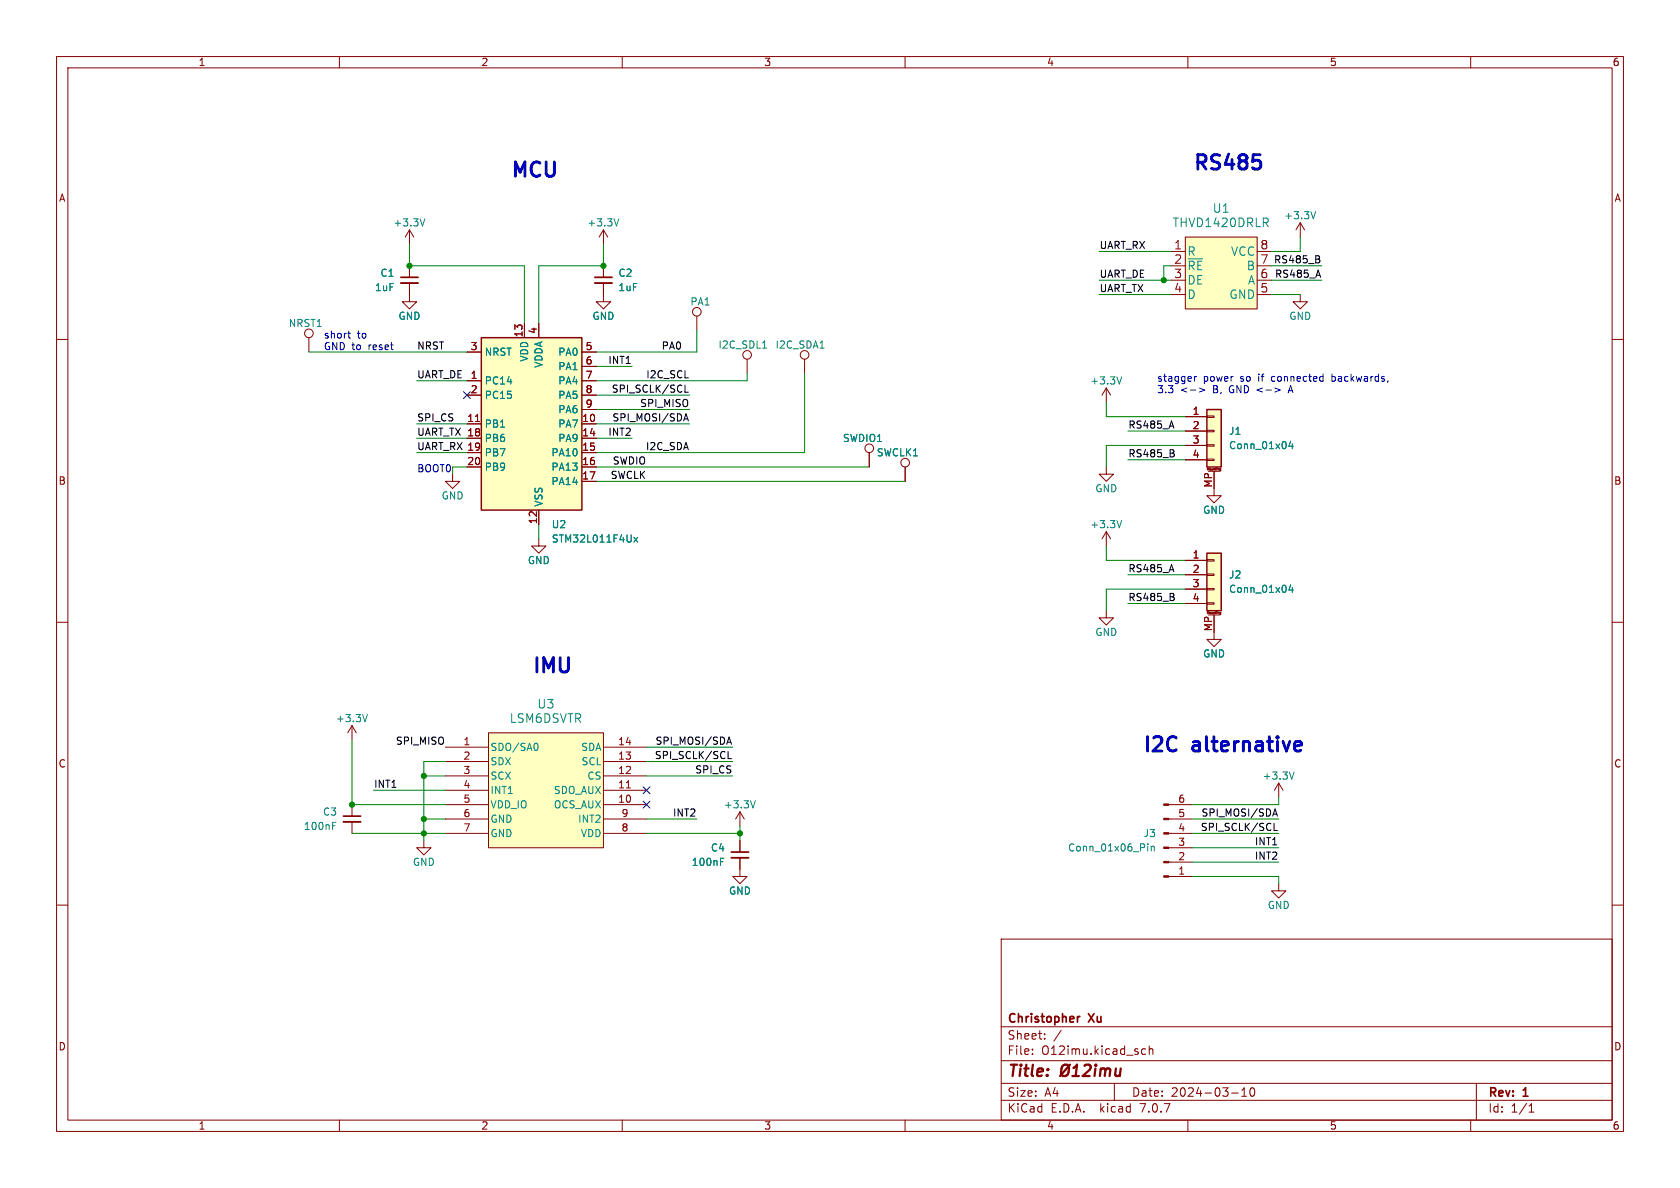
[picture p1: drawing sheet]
<svg xmlns="http://www.w3.org/2000/svg" width="297mm" height="210mm" viewBox="0 0 297 210" stroke-linecap="round" stroke-linejoin="round" font-family="sans-serif">
<g fill="none" stroke="#840000" stroke-width=".18">
<path d="M10 10h277v190h-277zM12 12h273v186h-273zM60 10v2M110 10v2M160 10v2M210 10v2M260 10v2M229.9 39.4l-.8 1.2M229.9 39.4v2.5M229.9 39.4l.7 1.2M10 60h2M54.6 59.7v2.5"/>
<path d="M72.4 50v3.3h-1.3l1.3 1.3 1.3-1.3h-1.3M72.4 40.6l.8 1.3M72.4 40.6v2.6M72.4 47v2M72.4 40.6l-.8 1.3M92.7 57.2v2.5M95.2 57.2v2.5M106.7 50v3.3h-1.3l1.3 1.3 1.2-1.3h-1.2M106.7 40.6v2.6M106.7 47v2M106.7 40.6l.7 1.3M106.7 40.6l-.8 1.3"/>
<path d="M123.2 55.9v2.5M207 44.5h2.5M207 47h2.5M207 49.5h2.5M207 52.1h2.5M209.5 41.9h12.7v12.7h-12.7zM222.2 44.5h2.6M222.2 47h2.6M222.2 49.5h2.6M222.2 52.1h2.6M229.9 52.1v1.2h1.2l-1.2 1.3-1.3-1.3h1.3M285 60h2"/>
<path d="M82.5 67.3h2.6M82.5 74.9h2.6M82.5 77.5h2.6M82.5 69.9h2.6M82.5 62.2h2.6M84.1 74.5h.7M102.9 67.3h2.5M102.9 74.9h2.5M102.9 77.5h2.5M102.9 69.9h2.5M102.9 62.2h2.5M102.9 64.8h2.5"/>
<path d="M102.9 72.4h2.5M132.1 63.5v2.5M142.2 63.5v2.5M195.6 68.6l-.8 1.3M195.6 68.6v2.5M195.6 68.6l.7 1.3M209.5 73.7h3.9M209.5 76.2h3.9M209.5 78.7h3.9M213.4 78.6h1.2v.3h-1.2zM213.4 76.1h1.2v.2h-1.2zM213.4 73.5h1.2v.3h-1.2z"/>
<path d="M80 83.8v1.3h-1.3l1.3 1.3 1.3-1.3h-1.3M82.5 80h2.6M82.5 82.6h2.6M95.2 95.3v1.2h-1.2l1.2 1.3 1.3-1.3h-1.3M95.2 90.2v2.5M102.9 80h2.5M102.9 82.6h2.5M102.9 85.1h2.5M153.7 80v2.6M160 82.6v2.5M195.6 82.6v1.2h1.2l-1.2 1.3-1.3-1.3h1.3M195.6 94v2.5"/>
<path d="M195.6 94l-.8 1.3M195.6 94l.7 1.3M209.5 81.3h3.9M209.5 99.1h3.9M213.4 81.2h1.2v.2h-1.2zM213.4 98.9h1.2v.3h-1.2zM213.4 83.1v-.4l.2 .3 .1-.3v.4M213.6 83.3h2M214.6 83.3v4.3h1.3l-1.3 1.3-1.2-1.3h1.2M214.9 82.7v.3M215.1 82.7h.1M215.1 82.7v.1"/>
<path d="M215.6 83l.1 .1M215.7 83.1h.1M215.8 82.8v.4h-.1M215.8 82.9h-.1l-.1 .1M10 110h2M195.6 108v1.2h1.2l-1.2 1.3-1.3-1.3h1.3M209.5 101.6h3.9M209.5 104.1h3.9M209.5 106.7h3.9M213.4 106.6h1.2v.2h-1.2zM213.4 104h1.2v.3h-1.2zM213.4 101.5h1.2v.2h-1.2z"/>
<path d="M213.4 108.5v-.4l.2 .3 .1-.3v.4M213.6 108.7h2M214.6 108.7v4.3h1.3l-1.3 1.3-1.2-1.3h1.2M214.9 108.1v.3M215.1 108.2h.1M215.1 108.1v.1M215.8 108.2v.4h-.1M215.8 108.3h-.2l.1 .2h.1M285 110h2M62.2 128.3l.8 1.2M62.2 128.3v2.5M62.2 128.3l-.7 1.2"/>
<path d="M78.7 132.1h7.7M78.7 139.7h7.7M78.7 137.2h7.7M78.7 134.6h7.7M86.4 129.5h20.3v20.4h-20.3zM106.7 132.1h7.6M106.7 139.7h7.6M106.7 137.2h7.6M106.7 134.6h7.6M110.7 139.3h.8M226.1 138.4l.7 1.3M226.1 138.4v2.6"/>
<path d="M226.1 138.4l-.8 1.3M10 160h2M62.2 142.2v2.1M62.2 145.3v2M74.9 148.6v1.3h-1.2l1.2 1.2 1.3-1.2h-1.3M78.7 142.2h7.7M78.7 144.8h7.7M78.7 147.3h7.7M106.7 142.2h7.6M106.7 144.8h7.6M106.7 147.3h7.6M130.8 151.6v3.3h-1.3l1.3 1.3 1.3-1.3h-1.3"/>
<path d="M130.8 143.5v2.6M130.8 148.6v2M130.8 143.5l.8 1.3M130.8 143.5l-.8 1.3M206.6 142.2h4.2M206.6 144.8h4.2M206.6 147.3h4.2M206.6 149.9h4.2M206.6 152.4h4.2M206.6 154.9h4.2M226.1 156.2v1.3h-1.3l1.3 1.3 1.2-1.3h-1.2M285 160h2"/>
<path d="M177 166h108v32h-108zM60 198v2M110 198v2M160 198v2M177 194.5h108M177 191.5h108M177 187.5h108M177 181.5h108M182.5 186.3v.1M182.5 185.5v.1M184.7 183.6v.1M184.7 182.8v.1"/>
<path d="M187.6 182.1l-1.3 2M197 191.5v3M201.8 186.1l.3 .3 .4-.1M202.5 185.5l-.4-.1-.3 .3M203.2 185.5l.2-.1 .3 .1 .1 .9M203.2 184.9v1.5M210 198v2M217.7 193.2h1.2M219.5 193.8h.9M219.5 192.7l.5-.4v1.5M221.2 192.4l.1-.1a.81 .81 0 0 1 .6 .6 .81 .81 0 0 1-.3 .8l-.1 .1a.81 .81 0 0 1-.6-.6 .81 .81 0 0 1 .3-.8zM260 198v2"/>
<path d="M261 191.5v6.5M270.3 196.6h.9M270.3 195.5l.4-.4v1.5"/>
<circle cx="54.6" cy="58.9" r=".76"/>
<circle cx="123.2" cy="55.1" r=".76"/>
<circle cx="132.1" cy="62.7" r=".76"/>
<circle cx="142.2" cy="62.7" r=".76"/>
<circle cx="153.7" cy="79.2" r=".76"/>
<circle cx="160" cy="81.8" r=".76"/>
</g>
<g fill="none" stroke="#840000" stroke-width=".4">
<path d="M187.8 188.5a.69 .69 0 0 1 1.1 0 1.47 1.47 0 0 1-.6 1.7l-.5-.1a1.5 1.5 0 0 1 0-1.6zM189.2 188.2l-1.8 2M189.6 190.2h1.1M189.8 188.8l.6-.6-.2 2M191.7 188.4l.3-.2h.5a.45 .45 0 0 1 .3 .6l-.1 .3-1.3 1.1h1.2M193.7 188.9l-.2 1.3M193.7 188.2v.2M193.7 188.2l-.1 .1 .1 .1M193.7 188.2l.1 .1-.1 .1M194.6 189.1a.49 .49 0 0 1 .8 .1M194.6 188.9l-.2 1.3M195.4 189.2a.5 .5 0 0 1 .8-.2v1.2"/>
<path d="M195.4 189.2l-.1 1M197.3 188.9l-.1 1.2a.57 .57 0 0 0 .8-.1M198.1 188.9l-.1 1.3"/>
</g>
<path d="M70.9 49h3M105.2 49h3M60.7 144.3h3.1M129.3 150.6h3M190.9 179.7l-.3 .1-.1 .2" fill="none" stroke="#840000" stroke-width=".3"/>
<g fill="none" stroke="#008484" stroke-width=".18">
<path d="M75.1 38.7l-.4 1.2M109.4 38.7l-.4 1.2M223.7 39.3l.5 .8M224.1 38.7v.5M232.6 37.4l-.4 1.3M134.8 61.5h.7M145 61.5h.7M198.3 66.6l-.4 1.3M228.2 78l-.3 .9h.8M228.5 78.5v.8M112.1 95l.6 .8M112.7 95l-.6 .8"/>
<path d="M198.3 92l-.4 1.3M228.2 103.4l-.3 .9h.8M228.5 103.9v.8M65 126.3l-.5 1.3M94.8 131.4a.79 .79 0 0 1 0 1.3M228.8 136.5l-.4 1.2M58.8 146h.4M58.8 145.4h.6M127.4 152.3h.4M127.4 151.7h.6M133.5 141.5l-.4 1.3M202.9 149.2v.1"/>
<path d="M202.9 149.6v.8M203.5 149.6v.8M203.5 149.7l.2-.1 .3 .1 .1 .7"/>
</g>
<g fill="#ffffc2" stroke="#ffffc2" stroke-width=".18">
<path d="M209.5 41.9h12.7v12.7h-12.7z"/>
<path d="M213.4 72.4h2.5v10.2h-2.5z"/>
<path d="M85.1 59.7h17.8v30.5h-17.8z"/>
<path d="M86.4 129.5h20.3v20.4h-20.3z"/>
<path d="M213.4 97.8h2.5v10.2h-2.5z"/>
</g>
<path d="M70.9 50h3M105.2 50h3M60.7 145.3h3.1M129.3 151.6h3" fill="none" stroke="#840000" stroke-width=".33"/>
<path d="M85.1 59.7h17.8v30.5h-17.8zM213.4 72.4h2.5v10.2h-2.5zM213.4 97.8h2.5v10.2h-2.5z" fill="none" stroke="#840000" stroke-width=".25"/>
<g fill="#840000" stroke="#840000" stroke-width=".18">
<path d="M205.7 142.1h.9v.3h-.9z"/>
<path d="M205.7 144.7h.9v.2h-.9z"/>
<path d="M205.7 147.2h.9v.2h-.9z"/>
<path d="M205.7 149.7h.9v.3h-.9z"/>
<path d="M205.7 152.3h.9v.2h-.9z"/>
<path d="M205.7 154.8h.9v.3h-.9z"/>
</g>
<g fill="none" stroke="#000" stroke-width=".18">
<path d="M233.2 45.9l.1 .2-.1 .3M233.2 45.3v.4M120.9 74.4l.4-1.3 .4 1.3M121 74.1h.6M121.1 68.1v1.2h.6M207.5 79.6v.4M207.5 80.2l.1 .1-.1 .4M207.5 105.6l.1 .1-.1 .4M207.5 105v.4M128.5 131.6l.4-1.3 .4 1.3M128.6 131.2h.6M128.7 132.8v1.3h.6"/>
<path d="M225 144.3l.4-1.3 .4 1.3M225.1 143.9h.6M225.2 145.5v1.3h.6"/>
</g>
<path d="M221.6 27.4h1.2M222.6 28.4l.3 .4v.6l-.3 .4M229.7 131.1l.3 .1 .1 .5-1.2 .2M230 132.6l-.3 .2" fill="none" stroke="#0000c2" stroke-width=".51"/>
<path d="M61.5 58.9h.5M61.7 58.5v1.1l.3 .2M211.2 66.5v.9M211.5 66.5l-.3 .3M212 68.6l1 .4-1 .3M225.4 68.6l.9 .4-.9 .3M227.9 69.1h.6M228.2 68.2l-.5 1.2M235.5 66.1v1.3M235.5 67.3l.1 .1M235.6 66.5l-.1 .1" fill="none" stroke="#0000c2" stroke-width=".18"/>
<g fill="none" stroke="#008400" stroke-width=".18">
<path d="M72.4 43.2v3.8h20.3v10.2M106.7 43.2v3.8h-11.5v10.2M123.2 58.4v3.8h-17.8M194.3 49.5h12.7M194.3 52.1h12.7M194.3 44.5h12.7M207 47h-1.3v2.5M224.8 47h8.9M224.8 49.5h8.9M224.8 52.1h5.1M229.9 41.9v2.6h-5.1M54.6 62.2h27.9"/>
<path d="M73.7 67.3h8.8M73.7 77.5h8.8M73.7 74.9h8.8M105.4 77.5h6.4M105.4 64.8h6.4M105.4 74.9h16.5M105.4 69.9h16.5M105.4 72.4h16.5M132.1 66v1.3h-26.7M142.2 66v14h-36.8M195.6 71.1v2.6h13.9M199.4 76.2h10.1"/>
<path d="M209.5 78.7h-13.9v3.9M73.7 80h8.8M80 82.6h2.5M95.2 92.7v2.6M105.4 85.1h54.6M105.4 82.6h48.3M195.6 96.5v2.6h13.9M199.4 81.3h10.1M199.4 101.6h10.1M199.4 106.7h10.1M209.5 104.1h-13.9v3.9M62.2 130.8v11.4h16.5"/>
<path d="M66 139.7h12.7M74.9 137.2h3.8M78.7 134.6h-3.8v14M114.3 137.2h15.2M114.3 134.6h15.2M114.3 132.1h15.2M62.2 147.3h16.5M74.9 144.8h3.8M114.3 147.3h16.5M114.3 144.8h8.9M130.8 146.1v2.5M210.8 149.9h15.3"/>
<path d="M210.8 154.9h15.3v1.3M210.8 147.3h15.3M210.8 144.8h15.3M210.8 152.4h15.3M226.1 141v1.2h-15.3"/>
</g>
<path d="M81.9 69.2l1.3 1.3M83.2 69.2l-1.3 1.3M113.7 139.1l1.2 1.2M114.9 139.1l-1.2 1.2M113.7 141.6l1.2 1.2M114.9 141.6l-1.2 1.2" fill="none" stroke="#000084" stroke-width=".18"/>
<g fill="#008400" stroke="#008400" stroke-width=".18">
<circle cx="106.7" cy="47" r=".46"/>
<circle cx="72.4" cy="47" r=".46"/>
<circle cx="130.8" cy="147.3" r=".46"/>
<circle cx="74.9" cy="144.8" r=".46"/>
<circle cx="74.9" cy="147.3" r=".46"/>
<circle cx="74.9" cy="137.2" r=".46"/>
<circle cx="62.2" cy="142.2" r=".46"/>
<circle cx="205.7" cy="49.5" r=".46"/>
</g>
<g font-size="3.5" fill="#0000c2">
<text x="90.2" y="31.5">MCU</text>
<text x="210.8" y="30.2">RS485</text>
<text x="94" y="119.1">IMU</text>
<text x="201.9" y="133.1">I2C</text>
<text x="211" y="133.1">alternative</text>
</g>
<text font-size="2.8" fill="#840000" x="178" y="190.9">Title:</text>
<g font-size="2.1" fill="#008484">
<text x="207.2" y="40.4">THVD1420DRLR</text>
<text x="214.3" y="37.8">U1</text>
<text x="209.8" y="45.4">R</text>
<text x="209.8" y="48">~{RE}</text>
<text x="217.6" y="45.4">VCC</text>
<text x="220.3" y="48">B</text>
<text x="209.8" y="50.5">DE</text>
<text x="209.8" y="53">D</text>
<text x="217.3" y="53">GND</text>
<text x="220.6" y="50.5">A</text>
<text x="94.9" y="125.5">U3</text>
<text x="90" y="128">LSM6DSVTR</text>
</g>
<g font-size="2.1" fill="#840000">
<text x="207.5" y="44.2">1</text>
<text x="207.5" y="46.7">2</text>
<text x="222.7" y="46.7">7</text>
<text x="222.7" y="44.2">8</text>
<text x="207.5" y="49.3">3</text>
<text x="207.5" y="51.8">4</text>
<text x="222.7" y="51.8">5</text>
<text x="222.7" y="49.3">6</text>
<text x="178" y="184">Sheet:</text>
<text x="178" y="181.2">Christopher</text>
<text x="192.6" y="181.2">Xu</text>
<text x="178" y="186.7">File:</text>
<text x="184.1" y="186.7">O12imu.kicad_sch</text>
<text x="178" y="196.9">KiCad</text>
<text x="178" y="194.1">Size:</text>
<text x="184.7" y="194.1">A4</text>
<text x="185.7" y="196.9">E.D.A.</text>
<text x="194.6" y="196.9">kicad</text>
<text x="200" y="194.1">Date:</text>
<text x="201.8" y="196.9">7.0.7</text>
<text x="207" y="194.1">2024-03-10</text>
<text x="263" y="194.3">Rev:</text>
<text x="263" y="196.9">Id:</text>
<text x="267.1" y="196.9">1/1</text>
<text x="269.4" y="194.3">1</text>
</g>
<g font-size="1.8" fill="#840000">
<text x="35" y="11.9">1</text>
<text x="85" y="11.9">2</text>
<text x="135" y="11.9">3</text>
<text x="185" y="11.9">4</text>
<text x="235" y="11.9">5</text>
<text x="285" y="11.9">6</text>
<text x="10.3" y="35.9">A</text>
<text x="285.3" y="35.9">A</text>
<text x="92.5" y="59.7" transform="rotate(-90 92.5 59.7)">13</text>
<text x="95" y="59.1" transform="rotate(-90 95 59.1)">4</text>
<text x="83.1" y="62">3</text>
<text x="103.4" y="62">5</text>
<text x="103.4" y="64.5">6</text>
<text x="83.1" y="69.6">2</text>
<text x="83.1" y="67.1">1</text>
<text x="103.4" y="67.1">7</text>
<text x="103.4" y="69.6">8</text>
<text x="82.5" y="74.7">11</text>
<text x="82.5" y="77.2">18</text>
<text x="102.8" y="74.7">10</text>
<text x="102.8" y="77.2">14</text>
<text x="103.4" y="72.1">9</text>
<text x="210.7" y="73.4">1</text>
<text x="210.7" y="75.9">2</text>
<text x="82.5" y="82.3">20</text>
<text x="82.5" y="79.8">19</text>
<text x="102.8" y="79.8">15</text>
<text x="102.8" y="82.3">16</text>
<text x="210.7" y="78.5">3</text>
<text x="210.7" y="81">4</text>
<text x="10.3" y="85.9">B</text>
<text x="102.8" y="84.8">17</text>
<text x="214.4" y="86.3" transform="rotate(-90 214.4 86.3)">MP</text>
<text x="285.3" y="85.9">B</text>
<text x="95" y="92.8" transform="rotate(-90 95 92.8)">12</text>
<text x="210.7" y="98.8">1</text>
<text x="210.7" y="101.3">2</text>
<text x="210.7" y="103.9">3</text>
<text x="210.7" y="106.4">4</text>
<text x="214.4" y="111.7" transform="rotate(-90 214.4 111.7)">MP</text>
<text x="81.8" y="131.8">1</text>
<text x="109.2" y="131.8">14</text>
<text x="10.3" y="135.9">C</text>
<text x="81.8" y="134.4">2</text>
<text x="81.8" y="136.9">3</text>
<text x="109.2" y="136.9">12</text>
<text x="109.2" y="134.4">13</text>
<text x="285.3" y="135.9">C</text>
<text x="81.8" y="139.4">4</text>
<text x="81.8" y="142">5</text>
<text x="109.2" y="142">10</text>
<text x="109.2" y="139.4">11</text>
<text x="208.2" y="142">6</text>
<text x="81.8" y="144.5">6</text>
<text x="81.8" y="147.1">7</text>
<text x="109.8" y="147.1">8</text>
<text x="109.8" y="144.5">9</text>
<text x="208.2" y="149.6">3</text>
<text x="208.2" y="147.1">4</text>
<text x="208.2" y="144.5">5</text>
<text x="208.2" y="154.7">1</text>
<text x="208.2" y="152.1">2</text>
<text x="10.3" y="185.9">D</text>
<text x="285.3" y="185.9">D</text>
<text x="35" y="199.9">1</text>
<text x="85" y="199.9">2</text>
<text x="135" y="199.9">3</text>
<text x="185" y="199.9">4</text>
<text x="235" y="199.9">5</text>
<text x="285" y="199.9">6</text>
</g>
<g font-size="1.8" fill="#008484">
<text x="69.4" y="40.2">+3.3V</text>
<text x="103.7" y="40.2">+3.3V</text>
<text x="226.9" y="39">+3.3V</text>
<text x="66.2" y="51.7">1uF</text>
<text x="67.2" y="49.1">C1</text>
<text x="109.2" y="49.1">C2</text>
<text x="109.2" y="51.7">1uF</text>
<text x="51" y="58">NRST1</text>
<text x="70.4" y="56.7">GND</text>
<text x="104.6" y="56.7">GND</text>
<text x="121.9" y="54.2">PA1</text>
<text x="227.8" y="56.7">GND</text>
<text x="85.6" y="63.1">NRST</text>
<text x="93.6" y="64" transform="rotate(-90 93.6 64)">VDD</text>
<text x="96.1" y="65.1" transform="rotate(-90 96.1 65.1)">VDDA</text>
<text x="98.6" y="63.1">PA0</text>
<text x="98.6" y="65.6">PA1</text>
<text x="126.9" y="61.8">I2C_SDL1</text>
<text x="137" y="61.8">I2C_SDA1</text>
<text x="85.6" y="68.2">PC14</text>
<text x="85.6" y="70.7">PC15</text>
<text x="98.6" y="68.2">PA4</text>
<text x="98.6" y="70.7">PA5</text>
<text x="192.6" y="68.2">+3.3V</text>
<text x="85.6" y="75.8">PB1</text>
<text x="98.6" y="75.8">PA7</text>
<text x="98.6" y="73.3">PA6</text>
<text x="217.2" y="77.1">J1</text>
<text x="85.6" y="78.3">PB6</text>
<text x="85.6" y="80.9">PB7</text>
<text x="85.6" y="83.4">PB9</text>
<text x="97.4" y="80.9">PA10</text>
<text x="97.4" y="83.4">PA13</text>
<text x="98.6" y="78.3">PA9</text>
<text x="148.9" y="78.3">SWDIO1</text>
<text x="154.9" y="80.9">SWCLK1</text>
<text x="217.2" y="79.6">Conn_01x04</text>
<text x="78" y="88.5">GND</text>
<text x="96.1" y="89.7" transform="rotate(-90 96.1 89.7)">VSS</text>
<text x="97.4" y="86">PA14</text>
<text x="193.5" y="87.2">GND</text>
<text x="97.5" y="93.6">U2</text>
<text x="192.6" y="93.6">+3.3V</text>
<text x="212.6" y="91">GND</text>
<text x="93.2" y="99.9">GND</text>
<text x="97.5" y="96.1">STM32L011F4Ux</text>
<text x="217.2" y="102.5">J2</text>
<text x="217.2" y="105">Conn_01x04</text>
<text x="193.5" y="112.6">GND</text>
<text x="212.6" y="116.4">GND</text>
<text x="59.3" y="127.9">+3.3V</text>
<text x="86.6" y="132.9">SDO/SA0</text>
<text x="86.6" y="135.5">SDX</text>
<text x="102.7" y="132.9">SDA</text>
<text x="102.7" y="135.5">SCL</text>
<text x="86.6" y="138">SCX</text>
<text x="86.6" y="140.6">INT1</text>
<text x="86.6" y="143.1">VDD_IO</text>
<text x="97.8" y="143.1">OCS_AUX</text>
<text x="97.8" y="140.6">SDO_AUX</text>
<text x="103.7" y="138">CS</text>
<text x="127.9" y="143.1">+3.3V</text>
<text x="223.1" y="138">+3.3V</text>
<text x="53.6" y="146.9">100nF</text>
<text x="57" y="144.4">C3</text>
<text x="86.6" y="145.6">GND</text>
<text x="86.6" y="148.2">GND</text>
<text x="102.1" y="145.6">INT2</text>
<text x="102.6" y="148.2">VDD</text>
<text x="202.1" y="148.2">J3</text>
<text x="72.9" y="153.3">GND</text>
<text x="122.2" y="153.3">100nF</text>
<text x="125.6" y="150.7">C4</text>
<text x="188.7" y="150.7">Conn_01x06_Pin</text>
<text x="128.8" y="158.3">GND</text>
<text x="224" y="160.9">GND</text>
</g>
<g font-size="1.8">
<text x="194.3" y="44.1">UART_RX</text>
<text x="225.1" y="46.6">RS485_B</text>
<text x="194.3" y="49.2">UART_DE</text>
<text x="194.3" y="51.7">UART_TX</text>
<text x="225.3" y="49.2">RS485_A</text>
<text x="73.7" y="61.9">NRST</text>
<text x="107.4" y="64.4">INT1</text>
<text x="116.9" y="61.9">PA0</text>
<text x="73.7" y="67">UART_DE 1</text>
<text x="108" y="69.5">SPI_SCLK/SCL</text>
<text x="114.2" y="67">I2C_SCL</text>
<text x="73.7" y="77.1">UART_TX 18</text>
<text x="73.7" y="74.6">SPI_CS</text>
<text x="107.4" y="77.1">INT2</text>
<text x="108.2" y="74.6">SPI_MOSI/SDA</text>
<text x="113.1" y="72">SPI_MISO</text>
<text x="199.4" y="75.9">RS485_A</text>
<text x="73.7" y="79.7">UART_RX 19</text>
<text x="108.2" y="82.2">SWDIO</text>
<text x="114.1" y="79.7">I2C_SDA</text>
<text x="199.4" y="80.9">RS485_B</text>
<text x="107.9" y="84.7">SWCLK</text>
<text x="199.4" y="101.3">RS485_A</text>
<text x="199.4" y="106.3">RS485_B</text>
<text x="69.9" y="131.7">SPI_MISO</text>
<text x="115.8" y="131.7">SPI_MOSI/SDA</text>
<text x="115.7" y="134.3">SPI_SCLK/SCL</text>
<text x="122.8" y="136.8">SPI_CS</text>
<text x="66" y="139.4">INT1</text>
<text x="118.9" y="144.4">INT2</text>
<text x="212.2" y="147">SPI_SCLK/SCL</text>
<text x="212.3" y="144.4">SPI_MOSI/SDA</text>
<text x="221.7" y="149.5">INT1</text>
<text x="221.7" y="152.1">INT2</text>
</g>
<g font-size="1.8" fill="#0000c2">
<text x="57.1" y="59.9">short</text>
<text x="63.2" y="59.9">to</text>
<text x="57.1" y="62">GND to</text>
<text x="65.2" y="62">reset</text>
<text x="204.5" y="67.6">stagger</text>
<text x="204.5" y="69.6">3.3</text>
<text x="208.7" y="69.6">&lt;-&gt;</text>
<text x="212.7" y="67.6">power</text>
<text x="214.6" y="69.6">B,</text>
<text x="217.6" y="69.6">GND &lt;-&gt;</text>
<text x="219.4" y="67.6">so</text>
<text x="222.7" y="67.6">if</text>
<text x="225.2" y="67.6">connected</text>
<text x="228.5" y="69.6">A</text>
<text x="236.1" y="67.6">backwards,</text>
</g>
<text font-size="1.8" fill="#008400" x="73.7" y="83.6">BOOT0</text>
<g font-size=".5" fill="#840000">
<text x="213.2" y="83.4">Mounting</text>
<text x="213.2" y="108.8">Mounting</text>
</g>
</svg>
